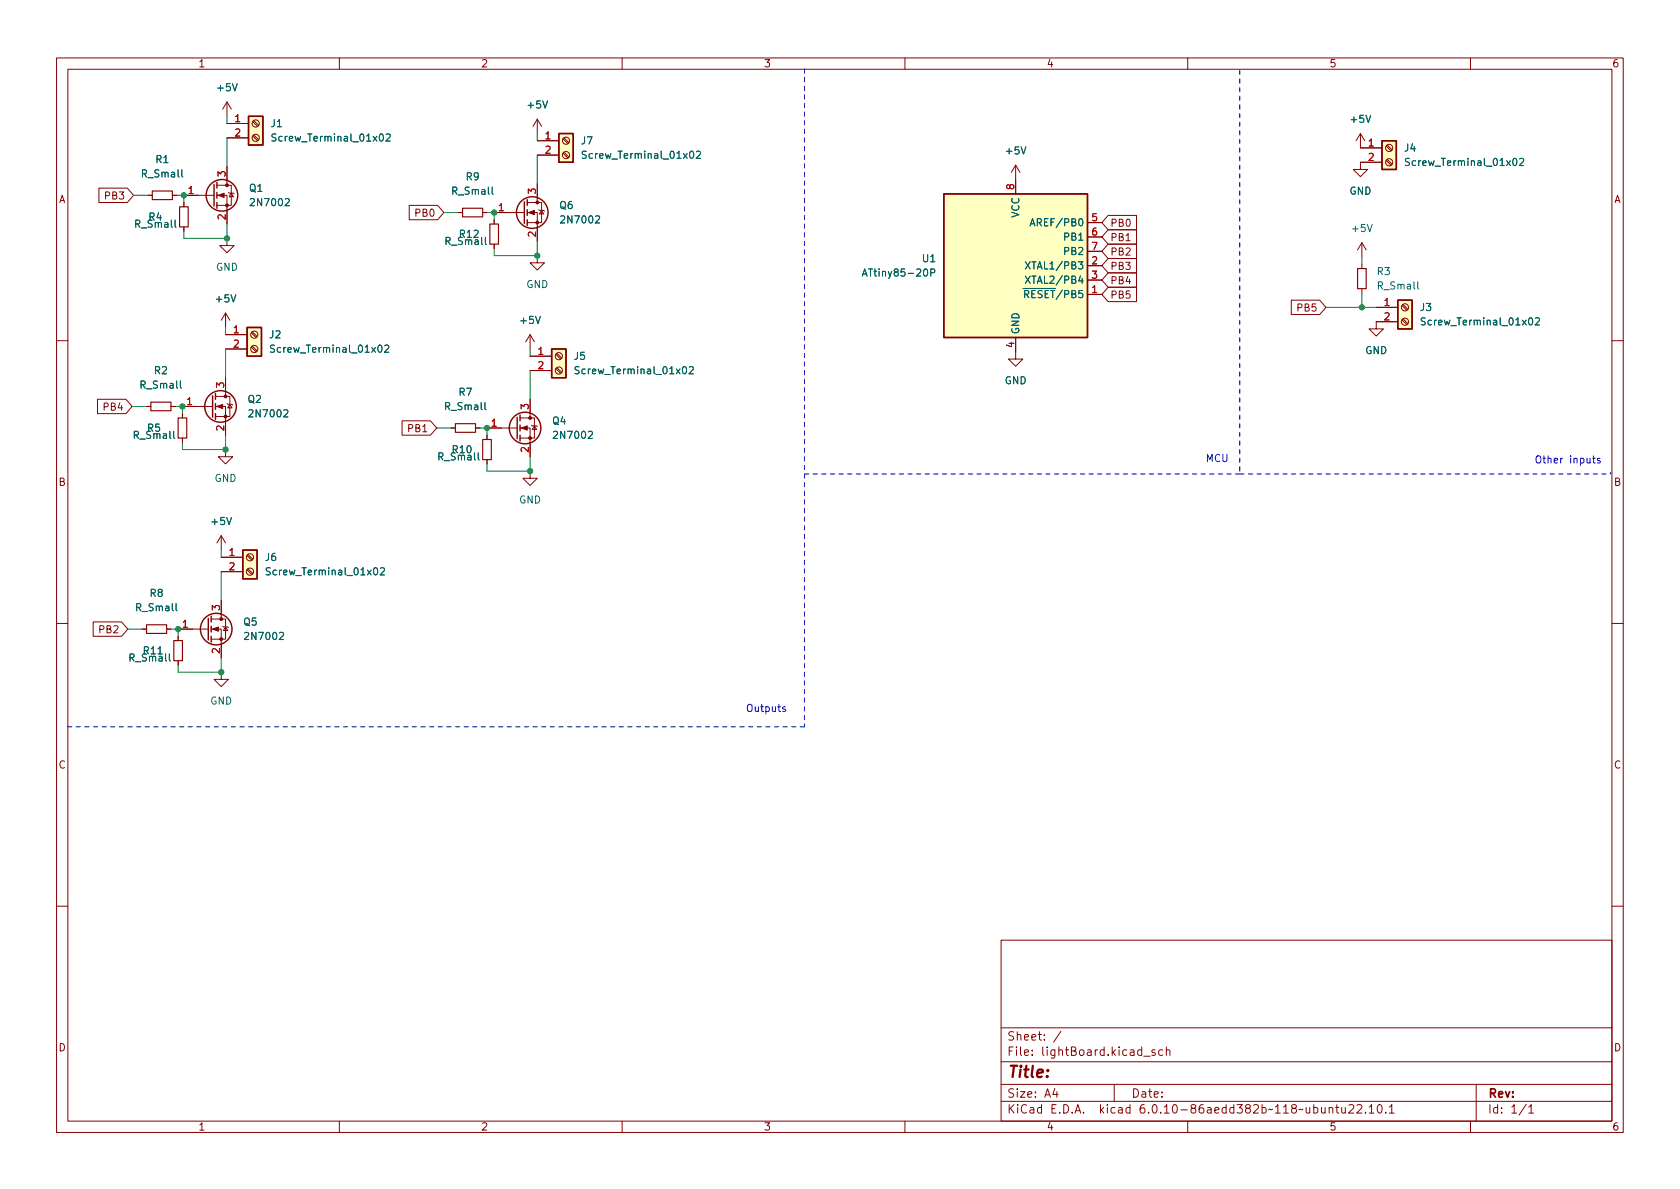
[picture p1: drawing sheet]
<svg xmlns="http://www.w3.org/2000/svg" width="297mm" height="210mm" viewBox="0 0 297 210" stroke-linecap="round" stroke-linejoin="round" font-family="sans-serif">
<g fill="none" stroke="#840000" stroke-width=".18">
<path d="M10 10.2h277v190.1h-277zM12 12.2h273v186.1h-273zM40.1 18v2.6M40.1 18l-.7 1.3M40.1 18l.8 1.3M60 10.2v2M110 10.2v2M160 10.2v2M210 10.2v2M260 10.2v2M17.5 33.3h5l1.1 1.2-1.1 1.3h-5zM26.2 34.5h.7"/>
<path d="M30.5 34.5h.7M32.5 35.8v.8M32.5 34.5h5.3M38.4 34.5h1.7v5.1M38.4 32.8h2.5v3.5h-2.5M40.1 29.5v3.3M40.1 21.8h3.8M40.1 24.4h3.8M40.4 34l.1 .2h.8l.1 .1M40.9 34.2l.4 .6h-.8zM44.7 24l.8 .9M44.7 21.5l.8 .8"/>
<path d="M44.9 23.9l.8 .8M44.9 21.3l.8 .9M72.4 36.3h5l1.1 1.3-1.1 1.3h-5zM81 37.6h.8M85.3 37.6h.8M87.4 37.6h5.3M87.4 38.9v.7M93.2 37.6h1.8v5.1M93.2 35.8h2.6v3.6h-2.6M95 21.1v2.5M95 32.5v3.3M95 21.1l-.8 1.2"/>
<path d="M95 21.1l.8 1.2M95 24.9h3.8M95 27.4h3.8M95.2 37.1l.2 .1h.7l.2 .1M95.8 37.2l.3 .6h-.7zM99.5 27.1l.9 .8M99.5 24.6l.9 .8M99.7 26.9l.9 .9M99.7 24.4l.9 .8M179.6 29.2l-.8 1.3M179.6 29.2v5.1M179.6 29.2l.7 1.3"/>
<path d="M192.3 39.4h2.5M195.9 38.1h5v2.5h-5l-1.1-1.2zM240.5 23.6v2.6h3.8M240.5 23.6l-.7 1.3M240.5 23.6l.8 1.3M244.3 28.7h-3.8v1.3h1.3l-1.3 1.2-1.2-1.2h1.2M245.1 28.4l.8 .8M245.1 25.8l.8 .9M245.3 28.2l.8 .8M245.3 25.6l.8 .9M32.5 40.1v.8M39.9 55.4l-.8 1.2"/>
<path d="M39.9 55.4v2.5M39.9 55.4l.7 1.2M39.9 59.2h3.8M40.1 42.2v1.2h1.3l-1.3 1.3-1.2-1.3h1.2M44.4 58.8l.9 .9M44.6 58.7l.9 .8M87.4 43.2v.7M93.7 59.2l-.7 1.2M93.7 59.2v2.5M93.7 59.2l.8 1.2M95 45.2v1.3h1.3l-1.3 1.2-1.3-1.2h1.3M179.6 59.7v3.8h1.2l-1.2 1.3-1.3-1.3h1.3"/>
<path d="M192.3 52.1h2.5M192.3 47h2.5M192.3 49.5h2.5M192.3 41.9h2.5M192.3 44.4h2.5M195.9 48.3h5v2.5h-5l-1.1-1.3zM195.9 45.7h5v2.6h-5l-1.1-1.3zM195.9 43.2h5v2.5h-5l-1.1-1.3zM195.9 50.8h5v2.5h-5l-1.1-1.2zM195.9 40.6h5v2.6h-5l-1.1-1.3zM228.3 53.1h5l1.1 1.3-1.1 1.2h-5zM240.8 42.9v2.6"/>
<path d="M240.8 46.7v.8M240.8 51v.8M240.8 42.9l-.8 1.3M240.8 42.9l.8 1.3M243.3 54.4h3.8M247.1 56.9h-3.8v1.3h1.3l-1.3 1.2-1.2-1.2h1.2M247.9 56.6l.8 .8M247.9 54l.8 .9M248.1 56.4l.8 .8M248.1 53.8l.8 .9M10 60.2h2M17.2 70.6h5.1l1.1 1.3-1.1 1.2h-5.1z"/>
<path d="M25.9 71.9h.8M30.2 71.9h.8M32.3 71.9h5.3M32.3 73.1v.8M32.3 77.5v.7M38.1 71.9h1.8v5.1M38.1 70.1h2.5v3.6h-2.5M39.9 79.5v1.3h1.2l-1.2 1.2-1.3-1.2h1.3M39.9 66.8v3.3M39.9 61.7h3.8M40.1 71.4l.2 .1h.7l.1 .1M40.6 71.5l.4 .6h-.7z"/>
<path d="M44.4 61.4l.9 .8M44.6 61.2l.9 .8M71.1 74.4h5l1.1 1.3-1.1 1.3h-5zM79.8 75.7h.7M84.1 75.7h.7M86.1 75.7h5.3M86.1 77v.7M91.9 75.7h1.8v5.1M91.9 73.9h2.6v3.6h-2.6M93.7 70.6v3.3M93.7 63h3.8M93.7 65.5h3.8"/>
<path d="M94 75.2l.1 .1h.8l.1 .1M94.5 75.3l.4 .6h-.8zM98.3 65.2l.8 .8M98.3 62.7l.8 .8M98.5 65l.8 .9M98.5 62.5l.8 .8M285 60.2h2M39.1 94.7v2.6M39.1 98.5h3.8M39.1 94.7l-.7 1.3M39.1 94.7l.8 1.3M43.7 98.2l.8 .9"/>
<path d="M43.8 98l.9 .9M86.1 81.3v.7M93.7 83.3v1.3h1.3l-1.3 1.2-1.2-1.2h1.2M10 110.2h2M16.5 110h5l1.1 1.2-1.1 1.3h-5zM25.1 111.2h.8M29.5 111.2h.7M31.5 111.2h5.3M31.5 112.5v.8M31.5 116.8v.8M37.3 111.2h1.8v5.1M37.3 109.5h2.6v3.5h-2.6"/>
<path d="M39.1 118.9v1.2h1.3l-1.3 1.3-1.3-1.3h1.3M39.1 106.2v3.3M39.1 101.1h3.8M39.4 110.7l.1 .2h.8l.1 .1M39.9 110.9l.4 .6h-.8zM43.7 100.8l.8 .8M43.8 100.6l.9 .8M285 110.2h2M10 160.2h2M177 166.3h108v32h-108zM285 160.2h2M60 198.3v2"/>
<path d="M110 198.3v2M160 198.3v2M177 194.8h108M177 191.8h108M177 187.8h108M177 181.8h108M186.5 192.5l-.4 1h1M186.9 193v1M187.6 182.4l-1.3 1.9M197 191.8v3M202.2 186.8h1.2M204.2 185.7l-.3-.1-.3 .2 .1 .3 .5 .1v.4h-.6"/>
<path d="M205.6 185.7l-.5-.1-.2 .3v.4l.1 .3h.6M206.2 185.8l.2-.2 .4 .1 .1 .9M206.2 185.1v1.5M210 198.3v2M235 196l.2-.2 .4 .1v.9M235 195.8v1M236.1 195.8h.6M236.4 195.3v1.3l.3 .2M237.2 195.8l.1 1h.3l.3-.1M237.9 195.8v1M238.5 195.5l.6-.2 .2 .2 .1 .3-1 1h1M239.9 195.5l.6-.2 .2 .2 .1 .3-.9 1h.9"/>
<path d="M241.4 196.7v.1M242.1 195.8l.4-.5v1.5M242.1 196.8h.8M243.7 195.4l.2-.1a.81 .81 0 0 1 .5 .7 .81 .81 0 0 1-.3 .8h-.1a.81 .81 0 0 1-.6-.6 .81 .81 0 0 1 .3-.8zM245 196.7v.1M245.6 195.8l.5-.5v1.5M245.6 196.8h.9M260 198.3v2M261 191.8v6.5M269.9 195.3l-1.3 1.9M270.3 195.8l.4-.5v1.5M270.3 196.8h.9"/>
<circle cx="45.2" cy="24.4" r=".63"/>
<circle cx="45.2" cy="21.8" r=".63"/>
<circle cx="100.1" cy="27.4" r=".63"/>
<circle cx="100.1" cy="24.9" r=".63"/>
<circle cx="245.6" cy="26.2" r=".63"/>
<circle cx="245.6" cy="28.7" r=".63"/>
<circle cx="45" cy="59.2" r=".63"/>
<circle cx="248.4" cy="54.4" r=".63"/>
<circle cx="248.4" cy="56.9" r=".63"/>
<circle cx="45" cy="61.7" r=".63"/>
<circle cx="98.8" cy="63" r=".63"/>
<circle cx="98.8" cy="65.5" r=".63"/>
<circle cx="44.2" cy="98.5" r=".63"/>
<circle cx="44.2" cy="101.1" r=".63"/>
</g>
<path d="M26.9 33.8h3.6v1.5h-3.6zM31.7 36.6h1.6v3.5h-1.6zM81.8 36.8h3.5v1.5h-3.5zM86.6 39.6h1.5v3.6h-1.5zM240 47.5h1.6v3.5h-1.6zM26.7 71.1h3.5v1.5h-3.5zM31.5 73.9h1.5v3.6h-1.5zM80.5 74.9h3.6v1.5h-3.6zM85.3 77.7h1.6v3.6h-1.6zM25.9 110.5h3.6v1.5h-3.6zM30.7 113.3h1.6v3.5h-1.6z" fill="none" stroke="#840000" stroke-width=".2"/>
<g fill="none" stroke="#840000" stroke-width=".25">
<path d="M37.8 32.6v3.8M38.4 32.3v1M38.4 34v1M38.4 35.8v1M43.9 20.6h2.6v5h-2.6zM92.7 35.7v3.8M93.2 35.3v1M93.2 37.1v1M93.2 38.9v1M98.8 23.6h2.5v5.1h-2.5zM166.9 34.3h25.4v25.4h-25.4zM244.3 24.9h2.6v5.1h-2.6z"/>
<path d="M43.7 57.9h2.5v5.1h-2.5zM247.1 53.1h2.6v5.1h-2.6zM37.6 70v3.8M38.1 69.6v1M38.1 71.4v1M38.1 73.1v1.1M91.4 73.8v3.8M91.9 73.4v1M91.9 75.2v1M91.9 77v1M97.5 61.7h2.6v5.1h-2.6zM42.9 97.3h2.6v5.1h-2.6z"/>
<path d="M36.8 109.3v3.9M37.3 109v1M37.3 110.7v1.1M37.3 112.5v1"/>
<circle cx="39.2" cy="34.5" r="2.79"/>
<circle cx="94.1" cy="37.6" r="2.79"/>
<circle cx="39" cy="71.9" r="2.79"/>
<circle cx="92.8" cy="75.7" r="2.79"/>
<circle cx="38.2" cy="111.2" r="2.79"/>
</g>
<g fill="#840000" stroke="#840000" stroke-width=".18">
<path d="M38.6 34.5l1-.3v.7z"/>
<path d="M38.4 71.9l1-.4v.8z"/>
<path d="M93.5 37.6l1-.4v.8z"/>
<path d="M92.2 75.7l1-.4v.8z"/>
<path d="M37.6 111.2l1-.3v.7z"/>
<circle cx="40.1" cy="36.3" r=".25"/>
<circle cx="40.1" cy="32.8" r=".25"/>
<circle cx="39.9" cy="73.7" r=".25"/>
<circle cx="39.9" cy="70.1" r=".25"/>
<circle cx="95" cy="39.4" r=".25"/>
<circle cx="95" cy="35.8" r=".25"/>
<circle cx="93.7" cy="77.5" r=".25"/>
<circle cx="93.7" cy="73.9" r=".25"/>
<circle cx="39.1" cy="113" r=".25"/>
<circle cx="39.1" cy="109.5" r=".25"/>
</g>
<g fill="#ffffc2" stroke="#ffffc2" stroke-width=".18">
<path d="M43.7 57.9h2.5v5.1h-2.5z"/>
<path d="M43.9 20.6h2.6v5h-2.6z"/>
<path d="M97.5 61.7h2.6v5.1h-2.6z"/>
<path d="M98.8 23.6h2.5v5.1h-2.5z"/>
<path d="M166.9 34.3h25.4v25.4h-25.4z"/>
<path d="M244.3 24.9h2.6v5.1h-2.6z"/>
<path d="M247.1 53.1h2.6v5.1h-2.6z"/>
<path d="M42.9 97.3h2.6v5.1h-2.6z"/>
</g>
<g fill="none" stroke="#006464" stroke-width=".18">
<path d="M48.8 23.7h-.5l-.2 .2 .1 .3 .5 .3v.3l-.1 .2-.5-.1M68.3 23.8l.5-.1 .2 .3-.8 1h.8M103.7 26.8l-.5-.1-.3 .3 .2 .3 .5 .2v.4l-.2 .1-.5-.1M123.1 26.9l.5-.2 .3 .4-.8 .9h.8M182.1 39.9l.5-1.2 .4 1.2M182.3 39.6h.6M249.2 28.1l-.5-.1-.2 .1v.4l.6 .2 .1 .3-.2 .3-.5-.1M268.7 28.1l.5-.1 .2 .4-.8 .9h.8M152.5 48.8l.4-1.2 .4 1.2M152.6 48.5h.6M164.6 48.2h.6l.1-.2-.1-.3-.6-.1v1.2M181.3 46.3l.8 1.3"/>
<path d="M181.3 48.8l.8 1.3M182.1 46.3l-.8 1.3M182.1 48.8l-.8 1.3M252 56.3l-.5-.1-.2 .1v.4l.6 .2 .1 .3-.2 .3-.5-.1M271.5 56.3l.5-.1 .2 .4-.8 .9h.8M48.5 61.1l-.4-.1-.3 .3 .1 .3 .6 .2v.4l-.2 .1-.5-.1M68 61.1l.5-.1 .2 .4-.7 .9h.7M102.4 64.9l-.5-.1-.2 .2v.3l.6 .3 .1 .3-.2 .2-.5-.1M121.9 65l.5-.2 .2 .4-.8 .9h.8M47.8 100.5l-.5-.1-.2 .2 .1 .3 .5 .3v.3l-.2 .2-.4-.1M67.3 100.5l.4-.1 .3 .4-.8 .9h.8"/>
</g>
<path d="M281.6 81h.5M281.7 80.6v1.1l.4 .2M282.9 81.1l-.3-.1-.2 .2 .1 .2 .4 .1v.3h-.5M138.9 125h-.3l-.2 .2v.1l.5 .2v.3h-.5" fill="none" stroke="#0000c2" stroke-width=".18"/>
<path d="M142.2 12.2v116.3M219.2 12.4v71.4M142.2 83.8h77M219.2 83.8h65.5M284.7 83.6v.2M11.9 128.5h130.3" fill="none" stroke="#0000c2" stroke-width=".18" stroke-dasharray=".8 .8"/>
<g fill="none" stroke="#009600" stroke-width=".18">
<path d="M23.6 34.5h2.6M31.2 34.5h1.3v1.3M40.1 39.6v2.6h-7.6v-1.3M40.1 20.6v1.2M40.1 24.4v5.1M78.5 37.6h2.5M86.1 37.6h1.3v1.3M95 23.6v1.3M95 27.4v5.1M39.9 57.9v1.3M95 42.7v2.5h-7.6v-1.3M234.4 54.4h8.9"/>
<path d="M240.8 45.5v1.2M240.8 51.8v2.6M23.4 71.9h2.5M31 71.9h1.3v1.2M39.9 77v2.5h-7.6v-1.3M39.9 61.7v5.1M77.2 75.7h2.6M84.8 75.7h1.3v1.3M93.7 61.7v1.3M93.7 65.5v5.1M39.1 97.3v1.2M93.7 80.8v2.5h-7.6v-1.3"/>
<path d="M22.6 111.2h2.5M30.2 111.2h1.3v1.3M39.1 116.3v2.6h-7.6v-1.3M39.1 101.1v5.1"/>
</g>
<g fill="#009600" stroke="#009600" stroke-width=".18">
<circle cx="39.9" cy="79.5" r=".46"/>
<circle cx="31.5" cy="111.2" r=".46"/>
<circle cx="39.1" cy="118.9" r=".46"/>
<circle cx="32.5" cy="34.5" r=".46"/>
<circle cx="40.1" cy="42.2" r=".46"/>
<circle cx="32.3" cy="71.9" r=".46"/>
<circle cx="95" cy="45.2" r=".46"/>
<circle cx="87.4" cy="37.6" r=".46"/>
<circle cx="93.7" cy="83.3" r=".46"/>
<circle cx="86.1" cy="75.7" r=".46"/>
<circle cx="240.8" cy="54.4" r=".46"/>
</g>
<text font-size="2.8" fill="#840000" x="178" y="190.6">Title:</text>
<g font-size="2.1" fill="#840000">
<text x="178" y="184">Sheet: /</text>
<text x="178" y="186.7">File: lightBoard.kicad_sch</text>
<text x="178" y="196.9">KiCad E.D.A. kicad 6.0.10-86aedd382b~118~ubuntu22.10.1</text>
<text x="178" y="194.1">Size: A4</text>
<text x="200" y="194.1">Date:</text>
<text x="263" y="194.1">Rev:</text>
<text x="263" y="196.9">Id: 1/1</text>
</g>
<g font-size="1.8" fill="#840000">
<text x="35" y="11.9">1</text>
<text x="85" y="11.9">2</text>
<text x="135" y="11.9">3</text>
<text x="185" y="11.9">4</text>
<text x="235" y="11.9">5</text>
<text x="285" y="11.9">6</text>
<text x="10.3" y="35.9">A</text>
<text x="18.8" y="35.3">PB3</text>
<text x="285.3" y="35.9">A</text>
<text x="73.6" y="38.3">PB0</text>
<text x="196.2" y="40.1">PB0</text>
<text x="196.2" y="47.7">PB3</text>
<text x="196.2" y="45.2">PB2</text>
<text x="196.2" y="42.6">PB1</text>
<text x="196.2" y="50.3">PB4</text>
<text x="196.2" y="52.8">PB5</text>
<text x="229.6" y="55.1">PB5</text>
<text x="18.5" y="72.6">PB4</text>
<text x="72.3" y="76.4">PB1</text>
<text x="10.3" y="85.9">B</text>
<text x="285.3" y="85.9">B</text>
<text x="17.7" y="112">PB2</text>
<text x="10.3" y="135.9">C</text>
<text x="285.3" y="135.9">C</text>
<text x="10.3" y="185.9">D</text>
<text x="285.3" y="185.9">D</text>
<text x="35" y="199.9">1</text>
<text x="85" y="199.9">2</text>
<text x="135" y="199.9">3</text>
<text x="185" y="199.9">4</text>
<text x="235" y="199.9">5</text>
<text x="285" y="199.9">6</text>
</g>
<g font-size="1.8" fill="#006464">
<text x="38.5" y="16.1">+5V</text>
<text x="47.9" y="22.5">J1</text>
<text x="93.4" y="19.2">+5V</text>
<text x="238.9" y="21.7">+5V</text>
<text x="27.6" y="28.8">R1</text>
<text x="48.8" y="25">Screw_Terminal_01x02</text>
<text x="102.8" y="25.5">J7</text>
<text x="103.7" y="28.1">Screw_Terminal_01x02</text>
<text x="178" y="27.3">+5V</text>
<text x="248.3" y="26.8">J4</text>
<text x="249.2" y="29.3">Screw_Terminal_01x02</text>
<text x="25.2" y="31.4">R_Small</text>
<text x="44.1" y="33.9">Q1</text>
<text x="80.1" y="34.4">R_Small</text>
<text x="82.4" y="31.9">R9</text>
<text x="238.6" y="34.4">GND</text>
<text x="24" y="40.3">R_Small</text>
<text x="26.4" y="39">R4</text>
<text x="44.6" y="36.4">2N7002</text>
<text x="99" y="37">Q6</text>
<text x="99.5" y="39.5">2N7002</text>
<text x="180.2" y="38.5" transform="rotate(-90 180.2 38.5)">VCC</text>
<text x="183" y="40">AREF/PB0</text>
<text x="239.2" y="41">+5V</text>
<text x="38.2" y="47.9">GND</text>
<text x="78.9" y="43.3">R_Small</text>
<text x="81.3" y="42">R12</text>
<text x="163.1" y="46.3">U1</text>
<text x="182.2" y="47.6">XTAL1/PB3</text>
<text x="188.3" y="42.5">PB1</text>
<text x="188.3" y="45.1">PB2</text>
<text x="38.3" y="53.5">+5V</text>
<text x="93" y="50.9">GND</text>
<text x="153.3" y="48.9">ATtiny85-20P</text>
<text x="180.6" y="52.7">~{RESET}/PB5</text>
<text x="182.2" y="50.2">XTAL2/PB4</text>
<text x="243.5" y="48.6">R3</text>
<text x="243.7" y="51.2">R_Small</text>
<text x="47.7" y="59.8">J2</text>
<text x="92.1" y="57.3">+5V</text>
<text x="180.2" y="59.2" transform="rotate(-90 180.2 59.2)">GND</text>
<text x="251.1" y="55">J3</text>
<text x="252" y="57.5">Screw_Terminal_01x02</text>
<text x="48.5" y="62.4">Screw_Terminal_01x02</text>
<text x="101.5" y="63.6">J5</text>
<text x="241.4" y="62.6">GND</text>
<text x="25" y="68.7">R_Small</text>
<text x="27.3" y="66.2">R2</text>
<text x="43.9" y="71.2">Q2</text>
<text x="81.2" y="70">R7</text>
<text x="102.4" y="66.2">Screw_Terminal_01x02</text>
<text x="177.6" y="67.9">GND</text>
<text x="23.8" y="77.6">R_Small</text>
<text x="26.1" y="76.3">R5</text>
<text x="44.4" y="73.8">2N7002</text>
<text x="78.8" y="72.5">R_Small</text>
<text x="97.7" y="75.1">Q4</text>
<text x="98.2" y="77.6">2N7002</text>
<text x="77.6" y="81.4">R_Small</text>
<text x="80.1" y="80.1">R10</text>
<text x="37.9" y="85.2">GND</text>
<text x="91.8" y="89">GND</text>
<text x="37.5" y="92.8">+5V</text>
<text x="46.9" y="99.2">J6</text>
<text x="47.8" y="101.7">Screw_Terminal_01x02</text>
<text x="26.6" y="105.5">R8</text>
<text x="24.2" y="108.1">R_Small</text>
<text x="43.1" y="110.6">Q5</text>
<text x="43.6" y="113.2">2N7002</text>
<text x="23" y="117">R_Small</text>
<text x="25.4" y="115.7">R11</text>
<text x="37.2" y="124.6">GND</text>
</g>
<g font-size="1.8" fill="#a90000">
<text x="41.5" y="21.6">1</text>
<text x="41.5" y="24.1">2</text>
<text x="96.4" y="24.6">1</text>
<text x="96.4" y="27.2">2</text>
<text x="242" y="25.9">1</text>
<text x="242" y="28.4">2</text>
<text x="33.3" y="34.3">1</text>
<text x="39.9" y="31.2" transform="rotate(-90 39.9 31.2)">3</text>
<text x="94.7" y="34.3" transform="rotate(-90 94.7 34.3)">3</text>
<text x="179.3" y="33.5" transform="rotate(-90 179.3 33.5)">8</text>
<text x="39.9" y="38.8" transform="rotate(-90 39.9 38.8)">2</text>
<text x="88.2" y="37.3">1</text>
<text x="94.7" y="41.9" transform="rotate(-90 94.7 41.9)">2</text>
<text x="193.1" y="39.1">5</text>
<text x="193.1" y="41.7">6</text>
<text x="193.1" y="46.7">2</text>
<text x="193.1" y="44.2">7</text>
<text x="193.1" y="51.8">1</text>
<text x="193.1" y="49.3">3</text>
<text x="41.3" y="58.9">1</text>
<text x="244.7" y="54.1">1</text>
<text x="244.7" y="56.6">2</text>
<text x="41.3" y="61.5">2</text>
<text x="95.1" y="62.7">1</text>
<text x="95.1" y="65.3">2</text>
<text x="179.3" y="61.4" transform="rotate(-90 179.3 61.4)">4</text>
<text x="33" y="71.6">1</text>
<text x="39.6" y="68.6" transform="rotate(-90 39.6 68.6)">3</text>
<text x="39.6" y="76.2" transform="rotate(-90 39.6 76.2)">2</text>
<text x="86.9" y="75.4">1</text>
<text x="93.5" y="72.4" transform="rotate(-90 93.5 72.4)">3</text>
<text x="93.5" y="80" transform="rotate(-90 93.5 80)">2</text>
<text x="40.5" y="98.3">1</text>
<text x="40.5" y="100.8">2</text>
<text x="38.9" y="107.9" transform="rotate(-90 38.9 107.9)">3</text>
<text x="32.3" y="111">1</text>
<text x="38.9" y="115.5" transform="rotate(-90 38.9 115.5)">2</text>
</g>
<g font-size="1.8" fill="#0000c2">
<text x="213.1" y="81.7">MCU</text>
<text x="271.3" y="81.9">Other inputs</text>
<text x="131.8" y="125.9">Outputs</text>
</g>
</svg>
